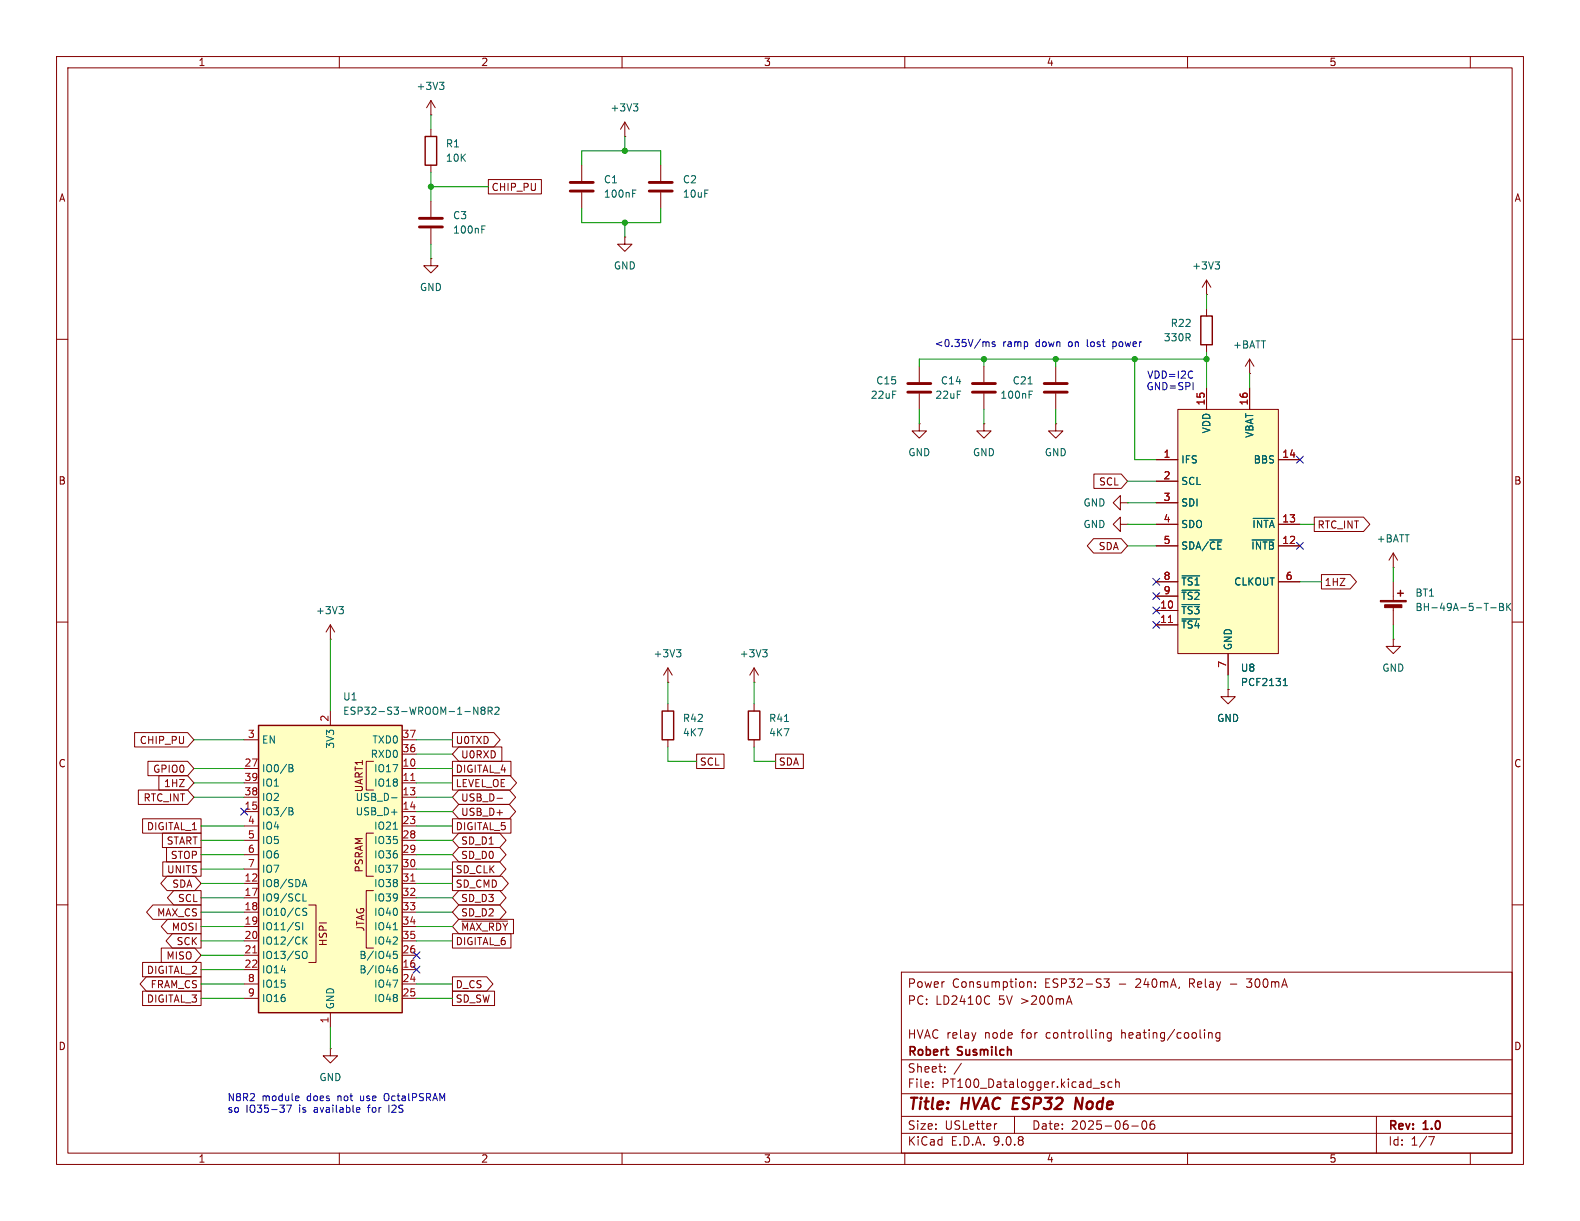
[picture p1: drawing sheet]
<svg xmlns="http://www.w3.org/2000/svg" width="279mm" height="216mm" viewBox="0 0 279 216" stroke-linecap="round" stroke-linejoin="round" font-family="sans-serif">
<g fill="none" stroke="#840000" stroke-width=".18">
<path d="M10 10h259.4v195.9h-259.4zM12 12h255.4v191.9h-255.4zM60 10v2M110 10v2M160 10v2M210 10v2M260 10v2M76.2 45.7v1.3h1.3l-1.3 1.3-1.3-1.3h1.3M76.2 45.7h.1M213.4 52.1h.1M213.4 49.5l-.8 1.3M213.4 49.5l.7 1.3"/>
<path d="M213.4 49.5v2.6M10 60h2M162.6 74.9v1.3h1.2l-1.2 1.3-1.3-1.3h1.3M162.6 74.9h.1M162.6 64.8v2.8M162.6 69.6v2.8M221 66h.1M221 63.5l-.8 1.3M221 63.5l.7 1.3M221 63.5v2.5M267.4 60h2M198.1 88.9v-1.3l-1.3 1.3 1.3 1.3v-1.3h1.3"/>
<path d="M199.4 88.9h.1M246.4 97.8l-.8 1.3M246.4 97.8l.7 1.3M246.4 97.8v2.5M10 110h2M246.4 100.3h.1M267.4 110h2M10 160h2M159.4 171.9h108v32h-108zM174.7 176.1l.3 .1M175 177.4l-.3 .2M181.7 173.7l.2-.1 .4 .1 .1 .9"/>
<path d="M183.1 174.4v.2M183.1 173.7v.1M188.7 177.2h.7M189.1 176.1l.5 1.5M195.2 173.1h.9l-.5 .6 .5 .1v.6l-.2 .2h-.5l-.2-.2M220.4 173.1h1M220.4 174.4l.2 .2M267.4 160h2M58.4 185.4v1.3h1.3l-1.3 1.3-1.3-1.3h1.3M58.4 185.4h.1M159.4 197.4h108M159.4 193.4h108"/>
<path d="M159.4 187.4h108M164.9 192.1v.2M164.9 191.4v.1M167.1 189.4v.2M167.1 188.7v.1M170 188l-1.3 1.9M176.3 198.7l-.3 .1M179.4 197.4v3M195.3 191.4l-.4-.1-.2 .2 .1 .2 .5 .2v.3h-.6M196.5 182.6v1.2l-.3 .3-.3-.1M196.5 182.7l-.4-.1-.3 .3v.4l.1 .2h.6M196.6 191.4l-.4-.1-.3 .3v.4l.2 .2h.5"/>
<path d="M197.3 191.4l.2-.1 .4 .1v.9M197.3 190.8v1.5M200.1 199.1h1.2M202.1 198.3l.2-.1a.81 .81 0 0 1 .6 .6 .81 .81 0 0 1-.3 .8l-.2 .1a.81 .81 0 0 1-.3-1.4zM204.1 198.2a.59 .59 0 0 0-.7 .6v.6l.1 .2 .4 .1 .2-.2 .1-.5-.1-.2h-.5l-.2 .2M213.7 182.7l.2-.1 .4 .1 .1 .9M213.7 182.6v1M215.7 182.6v1.2l-.3 .3-.3-.1M215.7 182.7l-.4-.1-.3 .3v.4l.1 .2h.6M243.4 197.4v6.5M60 203.9v2M110 203.9v2"/>
<path d="M159.4 200.4h108M160 203.9v2M210 203.9v2M252.6 201h1l-.6 1.5M260 203.9v2"/>
</g>
<path d="M190.1 196.1l.2-2 .9 2" fill="none" stroke="#840000" stroke-width=".4"/>
<path d="M214.9 46.3h.8l-.5 .5M215.4 46.8l.3 .2v.3l-.3 .3" fill="none" stroke="#006464" stroke-width=".18"/>
<path d="M160.5 67.8h4.1M160.5 69.3h4.1" fill="none" stroke="#840000" stroke-width=".51"/>
<path d="M45.7 128.3h25.4v50.8h-25.4z" fill="#ffffc2"/>
<path d="M247.1 104.9h1.1M247.6 104.4v1M45.7 128.3h25.4v50.8h-25.4z" fill="none" stroke="#840000" stroke-width=".25"/>
<g fill="none" stroke="#840000" stroke-width=".18">
<path d="M246.4 113v1.3h1.2l-1.2 1.3-1.3-1.3h1.3M246.4 113h.1M246.4 102.9v3.3M246.4 107.2v3.3M43.2 130.8h2.5M43.2 135.9h2.5M43.2 138.4h2.5M58.4 125.7v2.6M66 134.6h-1.2v5.1h1.2M71.1 130.8h2.6M71.1 135.9h2.6M71.1 138.4h2.6"/>
<path d="M71.1 133.4h2.6M43.2 141h2.5M43.2 143.5h2.5M43.2 146.1h2.5M43.2 148.6h2.5M43.2 151.1h2.5M43.2 153.7h2.5M43.2 156.2h2.5M43.2 158.8h2.5M66 147.3h-1.2v7.6h1.2M66 157.5h-1.2v10.1h1.2M71.1 141h2.6"/>
<path d="M71.1 143.5h2.6M71.1 146.1h2.6M71.1 148.6h2.6M71.1 151.1h2.6M71.1 153.7h2.6M71.1 156.2h2.6M71.1 158.8h2.6M43.2 161.3h2.5M43.2 163.8h2.5M43.2 166.4h2.5M43.2 168.9h2.5M43.2 171.5h2.5"/>
<path d="M43.2 174h2.5M43.2 176.5h2.5M54.6 160h1.3v10.2h-1.3M58.4 179.1v2.5M71.1 161.3h2.6M71.1 163.8h2.6M71.1 166.4h2.6M71.1 168.9h2.6M71.1 171.5h2.6M71.1 174h2.6M71.1 176.5h2.6"/>
</g>
<g fill="none" stroke="#006464" stroke-width=".18">
<path d="M263.6 107.5h1M265.2 106.7h.4l.2 .2-.2 .4 .2 .1 .1 .3-.2 .3h-.5zM265.2 107.3h.4M266.4 106.7v1.3M266.6 107.2l.6 .8M267.2 106.7l-.8 .7M51.1 135.2l.6 .1 .1 .3-.3 .2M51.1 135.8h.4M51.5 135.8l.3 .2v.3l-.7 .2M83.8 125l.7 1.3v-1.3M85.3 125.6l-.3-.3 .3-.3h.2l.3 .3-.3 .3M85.3 125.6l-.3 .2 .1 .4 .2 .1 .4-.1 .1-.1v-.3l-.3-.2"/>
<path d="M85.3 125.6h.2M86.3 125.7l.6-.1 .1-.1v-.3l-.7-.2v1.3M86.6 125.7l.4 .6M87.5 125.2l.5-.2 .3 .4-.8 .9h.8M51.1 142.8l.6 .1 .1 .3-.3 .2M51.1 143.4h.4M51.5 143.4l.3 .3v.3l-.7 .1M53.4 156.8l.4-1.3 .5 1.3M53.5 156.4h.6M53.6 159.3h.6M69.2 141.1h1M69.5 146.6h.8"/>
<path d="M52.5 163.7l.4 .2 .1 .3-.3 .2h-.3M52.5 163.1l.5 .1M53.5 163.1v1.3M53.5 161l.8 .5-.3 .4-.5-.1M53.6 168.3l.2-.1a.43 .43 0 0 1 .5 .4v.5a.42 .42 0 0 1-.2 .4 .42 .42 0 0 1-.5-.1M53.8 166.2l.5 .7M54.3 160.7l-.5-.1-.3 .2M54.3 165.7l-.7 .7M69.5 164.4h.8M70.1 170.8h-.3a.86 .86 0 0 0 0 1.2l.4-.1 .1-.4-.3-.3h-.2l-.3 .3M70.2 168.2h-.6l-.1 .6 .2-.1 .4 .1 .2 .1-.1 .5-.2 .1-.5-.1"/>
</g>
<path d="M72.6 138h.8M72.6 155.8h.8M44.7 168.5h.7" fill="none" stroke="#a90000" stroke-width=".18"/>
<g fill="#840000" stroke="#840000" stroke-width=".18">
<path d="M244.1 106.2h4.6v.2h-4.6z"/>
<path d="M244.9 106.9h3v.5h-3z"/>
</g>
<path d="M208.3 72.4h17.8v43.2h-17.8z" fill="#ffffc2"/>
<g fill="none" stroke="#840000" stroke-width=".18">
<path d="M76.2 17.8v2.5M76.2 17.8l-.8 1.3M76.2 17.8l.8 1.3M76.2 20.3h.1M76.2 22.9v1.2M76.2 29.2v1.3M76.2 35.6v2.8M86.4 31.7h9.3v2.6h-9.3zM102.9 29.2v2.8M102.9 34v2.8M110.5 24.1h.1M110.5 21.6l-.8 1.3"/>
<path d="M110.5 21.6l.8 1.3M110.5 21.6v2.5M116.8 29.2v2.8M116.8 34v2.8M76.2 40.4v2.8M110.5 41.9v1.3h1.3l-1.3 1.3-1.3-1.3h1.3M110.5 41.9h.1M213.4 54.6v1.3M174 74.9v1.3h1.3l-1.3 1.3-1.3-1.3h1.3M174 74.9h.1M174 64.8v2.8M174 69.6v2.8"/>
<path d="M186.7 74.9v1.3h1.3l-1.3 1.3-1.3-1.3h1.3M186.7 74.9h.1M186.7 64.8v2.8M186.7 69.6v2.8M208.3 72.4h17.8v43.2h-17.8zM213.4 61v1.2M213.4 68.6v3.8M221 68.6v3.8M193.4 95.2h4.9l1.1 1.3-1.1 1.3h-4.9l-1.1-1.3zM193.4 83.8h4.9l1.1 1.3-1.1 1.3h-4.9zM198.1 92.7v-1.3l-1.3 1.3 1.3 1.3v-1.3h1.3M199.4 92.7h.1"/>
<path d="M204.5 81.3h3.8M204.5 85.1h3.8M204.5 88.9h3.8M204.5 92.7h3.8M204.5 96.5h3.8M226.1 81.3h3.8M226.1 92.7h3.8M226.1 96.5h3.8M232.4 91.4h8.7l1.1 1.3-1.1 1.3h-8.7zM58.4 113h.1M58.4 110.5l-.7 1.3M58.4 110.5l.8 1.3"/>
<path d="M58.4 110.5v2.5M118.1 118.1l-.8 1.3M118.1 118.1l.8 1.3M118.1 118.1v2.6M133.3 118.1l-.7 1.3M133.3 118.1l.8 1.3M133.3 118.1v2.6M204.5 102.9h3.8M204.5 105.4h3.8M204.5 108h3.8M204.5 110.5h3.8M217.2 115.6v3.8"/>
<path d="M226.1 102.9h3.8M233.7 101.6h5.1l1.1 1.3-1.1 1.2h-5.1zM23.8 129.5h9.4l1.1 1.3-1.1 1.3h-9.4zM24.5 139.7h8.7l1.1 1.3-1.1 1.2h-8.7zM26.2 134.6h7l1.1 1.3-1.1 1.3h-7zM28.1 137.2h5.1l1.1 1.2-1.1 1.3h-5.1zM80 134.6h10.4v2.6h-10.4zM80 129.5h7.3l1.1 1.3-1.1 1.3h-7.3zM80 137.2h10.2l1.1 1.2-1.1 1.3h-10.2zM81.1 132.1h7.6v2.5h-7.6l-1.1-1.2zM81.1 139.7h9l1.1 1.3-1.1 1.2h-9l-1.1-1.2zM118.1 120.7h.1"/>
<path d="M118.1 124.5v1.2M118.1 130.8v1.3M123.2 133.3h4.8v2.6h-4.8zM133.3 120.7h.1M133.3 124.5v1.2M133.3 130.8v1.3M137.2 133.3h4.9v2.6h-4.9zM217.2 121.9v1.3h1.2l-1.2 1.3-1.3-1.3h1.3M217.2 121.9h.1M25.2 144.8h10.4v2.5h-10.4zM28.7 147.3h6.9v2.6h-6.9zM28.8 152.4h6.8v2.5h-6.8z"/>
<path d="M29.4 149.9h6.2v2.5h-6.2zM29.5 154.9h4.9l1.2 1.3-1.2 1.3h-4.9l-1.1-1.3zM30.7 157.5h4.9v2.5h-4.9l-1.1-1.2zM80 144.8h10.4v2.5h-10.4zM80 152.4h8.4l1.1 1.3-1.1 1.2h-8.4zM80 154.9h8.8l1.1 1.3-1.1 1.3h-8.8zM81.1 142.2h9l1.1 1.3-1.1 1.3h-9l-1.1-1.3zM81.1 157.5h7.3l1.1 1.3-1.1 1.2h-7.3l-1.1-1.2zM81.1 149.9h7.3l1.1 1.2-1.1 1.3h-7.3l-1.1-1.3zM81.1 147.3h7.3l1.1 1.3-1.1 1.3h-7.3l-1.1-1.3zM87.9 141.2h1M25.2 175.3h10.4v2.5h-10.4z"/>
<path d="M25.2 170.2h10.4v2.5h-10.4zM25.9 172.7h9.7v2.6h-9.7l-1.1-1.3zM27 160h8.6v2.6h-8.6l-1.1-1.3zM28.5 167.6h5.9l1.2 1.3-1.2 1.3h-5.9zM29.6 162.6h6v2.5h-6l-1.1-1.3zM30.5 165.1h5.1v2.5h-5.1l-1.1-1.2zM80 172.7h6.1l1.1 1.3-1.1 1.3h-6.1zM80 175.3h7.5v2.5h-7.5zM80 165.1h10.4v2.5h-10.4zM81.1 160h7.3l1.1 1.3-1.1 1.3h-7.3l-1.1-1.3zM81.1 162.6h9.7v2.5h-9.7l-1.1-1.3zM81.7 162.9h8.1"/>
</g>
<g fill="none" stroke="#006464" stroke-width=".18">
<path d="M77.7 14.5h.8l-.4 .5M78.3 15l.2 .3v.3l-.2 .2M112 18.4h.8l-.4 .4M112.5 18.8l.3 .3v.3l-.3 .2M85.2 39.9h.6M111.9 34.2h.4M111.9 33.6h.6M85.2 40.6h.4M181.8 67.9h.7M182 69.8h.4M182 69.2h.6M221.4 95.5h3.9"/>
<path d="M221.6 91.7h3.7M59.9 107.3h.8l-.4 .4M60.5 107.7l.2 .3v.3l-.2 .2M119.6 114.9h.8l-.4 .5M120.2 115.4l.2 .2v.3l-.2 .2M134.9 114.9h.7l-.4 .5M135.4 115.4l.2 .2v.3l-.2 .2M209 101.8h3.1M209 104.4h3.1M209 106.9h3.1M209 109.4h3.1M138.7 127.6h.7"/>
<path d="M226.9 121.2h.7M227 120.3l.3-.3v1.2"/>
</g>
<path d="M206.6 110.1h.7" fill="none" stroke="#a90000" stroke-width=".18"/>
<path d="M74.2 38.6h4M100.8 32.3h4.1M100.8 33.8h4.1M114.8 32.3h4.1M114.8 33.8h4.1M74.2 40.1h4M172 67.8h4M172 69.3h4M184.7 67.8h4M184.7 69.3h4" fill="none" stroke="#840000" stroke-width=".51"/>
<path d="M75.2 24.1h2v5.1h-2zM212.3 55.9h2.1v5.1h-2.1zM117.1 125.7h2v5.1h-2zM132.3 125.7h2.1v5.1h-2.1z" fill="none" stroke="#840000" stroke-width=".25"/>
<g fill="none" stroke="#009600" stroke-width=".18">
<path d="M76.2 20.3v2.6M76.2 30.5v5.1M76.2 33h10.2M102.9 29.2v-2.5h13.9v2.5M102.9 36.8v2.6h13.9v-2.6M110.5 24.1v2.6M110.5 39.4v2.5M76.2 43.2v2.5M213.4 52.1v2.5M162.6 72.4v2.5M174 63.5v1.3M174 72.4v2.5"/>
<path d="M186.7 63.5v1.3M186.7 72.4v2.5M200.7 63.5v17.8h3.8M213.4 63.5h-50.8v1.3M213.4 62.2v6.4M221 66v2.6M199.4 92.7h5.1M199.4 96.5h5.1M199.4 85.1h5.1M199.4 88.9h5.1M229.9 92.7h2.5M58.4 113v12.7"/>
<path d="M217.2 119.4v2.5M229.9 102.9h3.8M246.4 100.3v2.6M246.4 110.5v2.5M34.3 138.4h8.9M34.3 130.8h8.9M34.3 135.9h8.9M73.7 138.4h6.3M73.7 133.4h6.3M73.7 130.8h6.3M73.7 135.9h6.3M118.1 120.7v3.8"/>
<path d="M118.1 132.1v2.5h5.1M133.3 132.1v2.5h3.9M133.3 120.7v3.8M34.3 141h8.9M35.6 156.2h7.6M35.6 158.8h7.6M35.6 153.7h7.6M35.6 151.1h7.6M35.6 146.1h7.6M35.6 148.6h7.6M73.7 156.2h6.3M73.7 158.8h6.3"/>
<path d="M73.7 143.5h6.3M73.7 141h6.3M73.7 153.7h6.3M73.7 151.1h6.3M73.7 146.1h6.3M73.7 148.6h6.3M35.6 171.5h7.6M35.6 174h7.6M35.6 176.5h7.6M35.6 163.8h7.6M35.6 161.3h7.6M35.6 168.9h7.6"/>
<path d="M35.6 166.4h7.6M73.7 174h6.3M73.7 176.5h6.3M73.7 163.8h6.3M73.7 161.3h6.3M73.7 166.4h6.3M58.4 181.6v3.8"/>
</g>
<g fill="none" stroke="#000084" stroke-width=".18">
<path d="M229.3 80.7l1.2 1.2M229.3 95.9l1.2 1.2M230.5 80.7l-1.2 1.2M230.5 95.9l-1.2 1.2M203.9 109.9l1.2 1.2M203.9 104.8l1.2 1.2M203.9 107.3l1.2 1.3M203.9 102.3l1.2 1.2M205.1 109.9l-1.2 1.2M205.1 104.8l-1.2 1.2M205.1 107.3l-1.2 1.3M205.1 102.3l-1.2 1.2"/>
<path d="M42.6 142.9l1.2 1.2M43.8 142.9l-1.2 1.2M73.1 170.8l1.2 1.3M73.1 168.3l1.2 1.2M74.3 170.8l-1.2 1.3M74.3 168.3l-1.2 1.2"/>
</g>
<g fill="none" stroke="#0000c2" stroke-width=".18">
<path d="M174.2 60.4l.2 .2M174.4 60.6v.7M174.4 60.6l.1-.2 .3 .1 .1 .8M175.9 60.5l-.3-.1-.2 .2 .1 .2 .4 .1v.3h-.5M196.8 60.4v1.3M196.8 61.2l.1 .1M196.9 60.4l-.1 .1M210.7 65.6l.2 .1M210.9 66.8l-.2 .1M211 67.6v1.3M51.5 195.4l-.5 1.3M52.4 193.8h.4l.1 .3-.6 .1"/>
<path d="M52.8 194.6h-.4M63.2 195.8l.4 .1v.2l-.6 .2M63.6 196.6l-.4 .1M68.1 193.4a.9 .9 0 0 0 0 1.2M68.8 195.4v1.3"/>
</g>
<g fill="#009600" stroke="#009600" stroke-width=".18">
<circle cx="110.5" cy="39.4" r=".46"/>
<circle cx="110.5" cy="26.7" r=".46"/>
<circle cx="186.7" cy="63.5" r=".46"/>
<circle cx="174" cy="63.5" r=".46"/>
<circle cx="200.7" cy="63.5" r=".46"/>
<circle cx="213.4" cy="63.5" r=".46"/>
<circle cx="76.2" cy="33" r=".46"/>
</g>
<g font-size="2.8" fill="#840000">
<text x="160.4" y="196.8">Title:</text>
<text x="170.1" y="196.8">HVAC ESP32</text>
<text x="191.8" y="196.8">Node</text>
</g>
<g font-size="2.1" fill="#840000">
<text x="160.4" y="177.9">PC:</text>
<text x="160.4" y="174.9">Power</text>
<text x="165.4" y="177.9">LD2410C</text>
<text x="168.3" y="174.9">Consumption:</text>
<text x="176.6" y="177.9">5V &gt;200mA</text>
<text x="184.8" y="174.9">ESP32-S3</text>
<text x="197.9" y="174.9">-</text>
<text x="201.1" y="174.9">240mA,</text>
<text x="210.7" y="174.9">Relay</text>
<text x="218.1" y="174.9">-</text>
<text x="221.2" y="174.9">300mA</text>
<text x="160.4" y="183.9">HVAC relay</text>
<text x="174.1" y="183.9">node</text>
<text x="180.8" y="183.9">for</text>
<text x="185.2" y="183.9">controlling</text>
<text x="198.7" y="183.9">heating/cooling</text>
<text x="160.4" y="189.9">Sheet:</text>
<text x="160.4" y="187.1">Robert</text>
<text x="169.4" y="187.1">Susmilch</text>
<text x="160.4" y="192.6">File:</text>
<text x="166.5" y="192.6">PT100_Datalogger.kicad_sch</text>
<text x="160.4" y="202.8">KiCad</text>
<text x="160.4" y="200">Size:</text>
<text x="167.1" y="200">USLetter</text>
<text x="168.1" y="202.8">E.D.A.</text>
<text x="175.7" y="202.8">9.0.8</text>
<text x="182.4" y="200">Date:</text>
<text x="189.4" y="200">2025-06-06</text>
<text x="245.4" y="200.2">Rev:</text>
<text x="245.4" y="202.8">Id:</text>
<text x="249.5" y="202.8">1/7</text>
<text x="251.8" y="200.2">1.0</text>
</g>
<g font-size="1.8" fill="#840000">
<text x="35" y="11.9">1</text>
<text x="85" y="11.9">2</text>
<text x="135" y="11.9">3</text>
<text x="185" y="11.9">4</text>
<text x="235" y="11.9">5</text>
<text x="10.3" y="35.9">A</text>
<text x="86.8" y="34">CHIP_PU</text>
<text x="267.7" y="35.9">A</text>
<text x="10.3" y="85.9">B</text>
<text x="194.3" y="86">SCL</text>
<text x="267.7" y="85.9">B</text>
<text x="232.9" y="93.7">RTC_INT</text>
<text x="194.2" y="97.5">SDA</text>
<text x="234.2" y="103.8">1HZ</text>
<text x="24.6" y="131.8">CHIP_PU</text>
<text x="80.5" y="131.8">U0TXD</text>
<text x="10.3" y="135.9">C</text>
<text x="27" y="136.8">GPIO0</text>
<text x="80.5" y="136.8">DIGITAL_4</text>
<text x="81.4" y="134.3">U0RXD</text>
<text x="123.7" y="135.6">SCL</text>
<text x="137.6" y="135.6">SDA</text>
<text x="267.7" y="135.9">C</text>
<text x="25.3" y="141.9">RTC_INT</text>
<text x="28.9" y="139.4">1HZ</text>
<text x="80.5" y="139.4">LEVEL_OE</text>
<text x="81.4" y="141.9">USB_D-</text>
<text x="25.9" y="147">DIGITAL_1</text>
<text x="29.4" y="149.5">START</text>
<text x="80.5" y="147">DIGITAL_5</text>
<text x="81.4" y="144.5">USB_D+</text>
<text x="81.4" y="149.5">SD_D1</text>
<text x="29.4" y="154.6">UNITS</text>
<text x="30.1" y="152.1">STOP</text>
<text x="64.4" y="154.4" transform="rotate(-90 64.4 154.4)">PSRAM</text>
<text x="80.5" y="154.6">SD_CLK</text>
<text x="81.4" y="152.1">SD_D0</text>
<text x="30.4" y="157.2">SDA</text>
<text x="31.4" y="159.7">SCL</text>
<text x="80.5" y="157.2">SD_CMD</text>
<text x="81.4" y="159.7">SD_D3</text>
<text x="27.7" y="162.2">MAX_CS</text>
<text x="30.3" y="164.8">MOSI</text>
<text x="31.1" y="167.3">SCK</text>
<text x="58" y="167.4" transform="rotate(-90 58 167.4)">HSPI</text>
<text x="64.6" y="164.8" transform="rotate(-90 64.6 164.8)">JTAG</text>
<text x="80.5" y="167.3">DIGITAL_6</text>
<text x="81.4" y="162.2">SD_D2</text>
<text x="81.4" y="164.8">~{MAX_RDY}</text>
<text x="25.9" y="172.4">DIGITAL_2</text>
<text x="29.3" y="169.9">MISO</text>
<text x="25.9" y="177.5">DIGITAL_3</text>
<text x="26.5" y="174.9">FRAM_CS</text>
<text x="80.5" y="174.9">D_CS</text>
<text x="80.5" y="177.5">SD_SW</text>
<text x="10.3" y="185.9">D</text>
<text x="267.7" y="185.9">D</text>
<text x="35" y="205.8">1</text>
<text x="85" y="205.8">2</text>
<text x="135" y="205.8">3</text>
<text x="185" y="205.8">4</text>
<text x="235" y="205.8">5</text>
</g>
<g font-size="1.8" fill="#006464">
<text x="73.6" y="16.1">+3V3</text>
<text x="107.8" y="19.9">+3V3</text>
<text x="78.7" y="26.3">R1</text>
<text x="78.7" y="28.8">10K</text>
<text x="106.7" y="32.6">C1</text>
<text x="106.7" y="35.2">100nF</text>
<text x="120.7" y="32.6">C2</text>
<text x="120.7" y="35.2">10uF</text>
<text x="80" y="39">C3</text>
<text x="80" y="41.5">100nF</text>
<text x="108.5" y="47.9">GND</text>
<text x="210.7" y="47.9">+3V3</text>
<text x="74.2" y="51.7">GND</text>
<text x="206.9" y="58">R22</text>
<text x="205.7" y="60.6">330R</text>
<text x="217.9" y="61.8">+BATT</text>
<text x="153.9" y="70.7">22uF</text>
<text x="154.8" y="68.2">C15</text>
<text x="165.3" y="70.7">22uF</text>
<text x="166.3" y="68.2">C14</text>
<text x="176.8" y="70.7">100nF</text>
<text x="179" y="68.2">C21</text>
<text x="214.2" y="76.7" transform="rotate(-90 214.2 76.7)">VDD</text>
<text x="221.8" y="77.5" transform="rotate(-90 221.8 77.5)">VBAT</text>
<text x="160.5" y="80.9">GND</text>
<text x="172" y="80.9">GND</text>
<text x="184.7" y="80.9">GND</text>
<text x="208.8" y="82.1">IFS</text>
<text x="221.6" y="82.1">BBS</text>
<text x="191.5" y="89.8">GND</text>
<text x="208.8" y="86">SCL</text>
<text x="208.8" y="89.8">SDI</text>
<text x="191.5" y="93.6">GND</text>
<text x="208.8" y="93.6">SDO</text>
<text x="221.4" y="93.6">~{INTA}</text>
<text x="208.8" y="97.4">SDA/~{CE}</text>
<text x="221.2" y="97.4">~{INTB}</text>
<text x="243.3" y="96.1">+BATT</text>
<text x="208.8" y="103.7">~{TS1}</text>
<text x="208.8" y="106.3">~{TS2}</text>
<text x="218.2" y="103.7">CLKOUT</text>
<text x="250.2" y="105.7">BT1</text>
<text x="55.8" y="108.8">+3V3</text>
<text x="208.8" y="108.8">~{TS3}</text>
<text x="208.8" y="111.4">~{TS4}</text>
<text x="250.2" y="108.2">BH-49A-5-T-BK</text>
<text x="115.5" y="116.4">+3V3</text>
<text x="130.7" y="116.4">+3V3</text>
<text x="218" y="115.1" transform="rotate(-90 218 115.1)">GND</text>
<text x="219.3" y="119">U8</text>
<text x="244.3" y="119">GND</text>
<text x="60.6" y="124.1">U1</text>
<text x="219.3" y="121.5">PCF2131</text>
<text x="46.2" y="131.7">EN</text>
<text x="60.6" y="126.6">ESP32-S3-WROOM-1-N8R2</text>
<text x="65.8" y="131.7">TXD0</text>
<text x="120.7" y="127.9">R42</text>
<text x="120.7" y="130.4">4K7</text>
<text x="135.9" y="127.9">R41</text>
<text x="135.9" y="130.4">4K7</text>
<text x="215.1" y="127.9">GND</text>
<text x="46.2" y="136.8">IO0/B</text>
<text x="59.3" y="132.5" transform="rotate(-90 59.3 132.5)">3V3</text>
<text x="65.4" y="134.2">RXD0</text>
<text x="66.1" y="136.8">IO17</text>
<text x="46.2" y="139.3">IO1</text>
<text x="46.2" y="141.8">IO2</text>
<text x="62.8" y="141.8">USB_D-</text>
<text x="64.4" y="140.2" transform="rotate(-90 64.4 140.2)">UART1</text>
<text x="66.1" y="139.3">IO18</text>
<text x="46.2" y="144.4">IO3/B</text>
<text x="46.2" y="146.9">IO4</text>
<text x="46.2" y="149.5">IO5</text>
<text x="62.8" y="144.4">USB_D+</text>
<text x="66.1" y="146.9">IO21</text>
<text x="66.1" y="149.5">IO35</text>
<text x="46.2" y="152">IO6</text>
<text x="46.2" y="154.5">IO7</text>
<text x="66.1" y="152">IO36</text>
<text x="66.1" y="154.5">IO37</text>
<text x="46.2" y="157.1">IO8/SDA</text>
<text x="46.2" y="159.6">IO9/SCL</text>
<text x="66.1" y="157.1">IO38</text>
<text x="66.1" y="159.6">IO39</text>
<text x="46.2" y="162.2">IO10/CS</text>
<text x="46.2" y="164.7">IO11/SI</text>
<text x="46.2" y="167.2">IO12/CK</text>
<text x="66.1" y="162.2">IO40</text>
<text x="66.1" y="164.7">IO41</text>
<text x="66.1" y="167.2">IO42</text>
<text x="46.2" y="169.8">IO13/SO</text>
<text x="46.2" y="172.3">IO14</text>
<text x="63.5" y="169.8">B/IO45</text>
<text x="63.5" y="172.3">B/IO46</text>
<text x="46.2" y="174.9">IO15</text>
<text x="46.2" y="177.4">IO16</text>
<text x="59.3" y="178.6" transform="rotate(-90 59.3 178.6)">GND</text>
<text x="66.1" y="174.9">IO47</text>
<text x="66.1" y="177.4">IO48</text>
<text x="56.4" y="191.4">GND</text>
</g>
<g font-size="1.8" fill="#0000c2">
<text x="165.2" y="61.6">&lt;0.35V/ms</text>
<text x="177.3" y="61.6">ramp</text>
<text x="183.3" y="61.6">down</text>
<text x="189.2" y="61.6">on</text>
<text x="192.7" y="61.6">lost</text>
<text x="197.4" y="61.6">power</text>
<text x="202.6" y="69.2">GND=SPI</text>
<text x="202.8" y="67.2">VDD=I2C</text>
<text x="40.1" y="194.9">N8R2</text>
<text x="40.1" y="197">so</text>
<text x="43.5" y="197">IO35-37</text>
<text x="46.3" y="194.9">module</text>
<text x="53" y="197">is</text>
<text x="54.4" y="194.9">does</text>
<text x="55.8" y="197">available</text>
<text x="60" y="194.9">not</text>
<text x="64.2" y="194.9">use</text>
<text x="65.6" y="197">for</text>
<text x="68.6" y="194.9">OctalPSRAM</text>
<text x="69.4" y="197">I2S</text>
</g>
<g font-size="1.8" fill="#a90000">
<text x="213.1" y="71.8" transform="rotate(-90 213.1 71.8)">15</text>
<text x="220.7" y="71.8" transform="rotate(-90 220.7 71.8)">16</text>
<text x="205.7" y="81">1</text>
<text x="226.7" y="81">14</text>
<text x="205.7" y="84.8">2</text>
<text x="205.7" y="88.6">3</text>
<text x="205.7" y="92.5">4</text>
<text x="226.7" y="92.5">13</text>
<text x="205.7" y="96.3">5</text>
<text x="226.7" y="96.3">12</text>
<text x="205.1" y="107.7">10</text>
<text x="205.7" y="102.6">8</text>
<text x="205.7" y="105.2">9</text>
<text x="227.3" y="102.6">6</text>
<text x="205.1" y="110.2">11</text>
<text x="216.9" y="118.2" transform="rotate(-90 216.9 118.2)">7</text>
<text x="43.7" y="130.6">3</text>
<text x="58.2" y="127.7" transform="rotate(-90 58.2 127.7)">2</text>
<text x="71.1" y="130.6">37</text>
<text x="43.1" y="135.6">27</text>
<text x="71.1" y="133.1">36</text>
<text x="71.1" y="135.6">10</text>
<text x="43.1" y="138.2">39</text>
<text x="43.1" y="140.7">38</text>
<text x="43.1" y="143.3">15</text>
<text x="71.1" y="138.2">11</text>
<text x="71.1" y="140.7">13</text>
<text x="71.1" y="143.3">14</text>
<text x="43.7" y="145.8">4</text>
<text x="43.7" y="148.3">5</text>
<text x="71.1" y="145.8">23</text>
<text x="71.1" y="148.3">28</text>
<text x="43.1" y="156">12</text>
<text x="43.7" y="150.9">6</text>
<text x="43.7" y="153.4">7</text>
<text x="71.1" y="150.9">29</text>
<text x="71.1" y="153.4">30</text>
<text x="71.1" y="156">31</text>
<text x="43.1" y="158.5">17</text>
<text x="43.1" y="161">18</text>
<text x="71.1" y="158.5">32</text>
<text x="71.1" y="161">33</text>
<text x="43.1" y="163.6">19</text>
<text x="43.1" y="166.1">20</text>
<text x="71.1" y="163.6">34</text>
<text x="71.1" y="166.1">35</text>
<text x="43.1" y="168.7">21</text>
<text x="43.1" y="171.2">22</text>
<text x="43.7" y="173.7">8</text>
<text x="71.1" y="168.7">26</text>
<text x="71.1" y="171.2">16</text>
<text x="71.1" y="173.7">24</text>
<text x="43.7" y="176.3">9</text>
<text x="71.1" y="176.3">25</text>
<text x="58.2" y="181" transform="rotate(-90 58.2 181)">1</text>
</g>
</svg>
